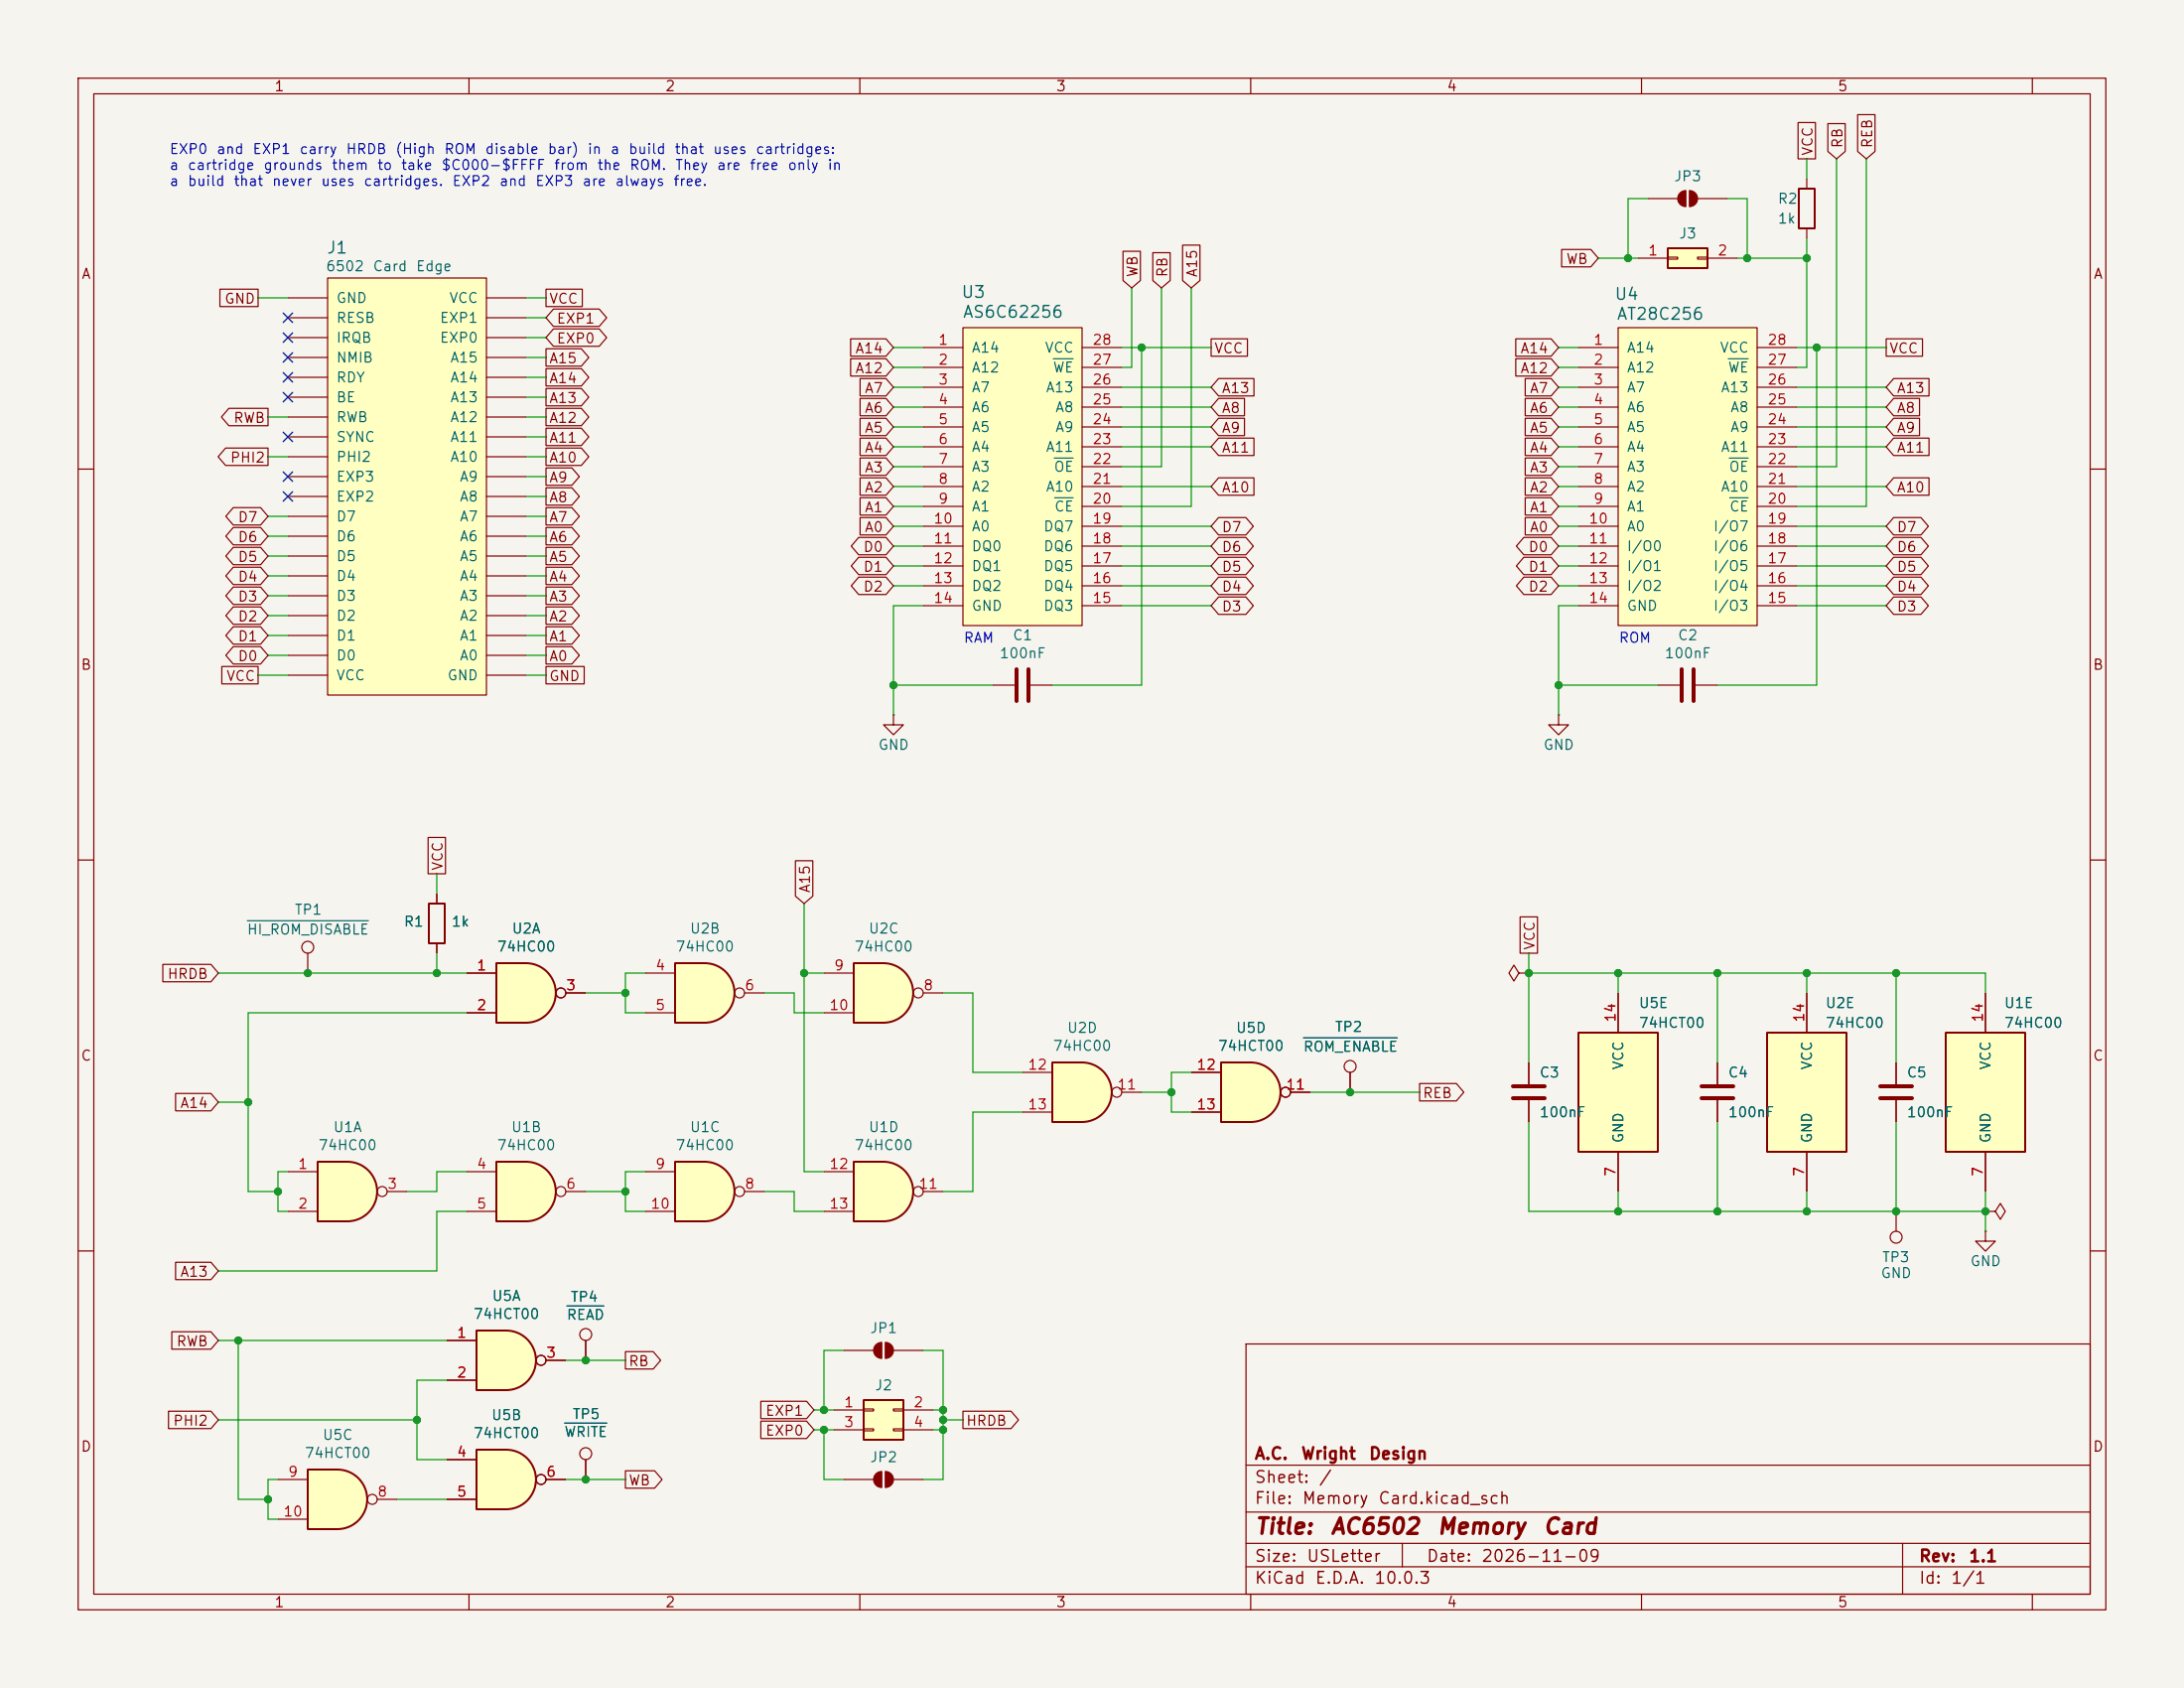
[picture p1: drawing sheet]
<svg xmlns="http://www.w3.org/2000/svg" width="279mm" height="216mm" viewBox="0 0 279 216" stroke-linecap="round" stroke-linejoin="round" font-family="sans-serif">
<path d="M0 0h279.4v215.9h-279.4z" fill="#f5f4ef" stroke="#f5f4ef" stroke-width=".13"/>
<g fill="none" stroke="#840000" stroke-width=".15">
<path d="M10 10h259.4v195.9h-259.4zM12 12h255.4v191.9h-255.4zM60 10v2M110 10v2M160 10v2M210 10v2M260 10v2M10 60h2M267.4 60h2M10 110h2M267.4 110h2M10 160h2"/>
<path d="M159.4 171.9h108v32h-108zM267.4 160h2M159.4 197.4h108M159.4 193.4h108M159.4 187.4h108M179.4 197.4v3M243.4 197.4v6.5M60 203.9v2M110 203.9v2M159.4 200.4h108M160 203.9v2M210 203.9v2"/>
<path d="M260 203.9v2"/>
</g>
<path d="M90.2 123.2a3.8 3.8 0 0 1 3.8 3.8 3.8 3.8 0 0 1-3.8 3.8z" fill="#ffffc2" stroke="#ffffc2" stroke-width=".13"/>
<path d="M86.4 123.2h3.8v7.6h-3.8z" fill="#ffffc2"/>
<path d="M86.4 123.2h3.8a3.8 3.8 0 0 1 3.8 3.8 3.8 3.8 0 0 1-3.8 3.8h-3.8z" fill="none" stroke="#840000" stroke-width=".25"/>
<g fill="none" stroke="#840000" stroke-width=".15">
<path d="M82.5 124.5h3.9M82.5 129.5h3.9M95.2 127h2.6M172.7 137.2v2.5"/>
<circle cx="94.6" cy="127" r=".63"/>
<circle cx="172.7" cy="136.4" r=".76"/>
</g>
<path d="M166.8 132.8h11.9" fill="none" stroke="#006464" stroke-width=".15"/>
<path d="M160 135.9a3.8 3.8 0 0 1 3.8 3.8 3.8 3.8 0 0 1-3.8 3.8z" fill="#ffffc2" stroke="#ffffc2" stroke-width=".13"/>
<path d="M156.2 135.9h3.8v7.6h-3.8z" fill="#ffffc2"/>
<path d="M156.2 135.9h3.8a3.8 3.8 0 0 1 3.8 3.8 3.8 3.8 0 0 1-3.8 3.8h-3.8z" fill="none" stroke="#840000" stroke-width=".25"/>
<g fill="none" stroke="#840000" stroke-width=".15">
<path d="M114.3 91.4v1.3h1.3l-1.3 1.3-1.3-1.3h1.3M114.3 91.4h.1M152.4 137.2h3.8M165.1 139.7h2.5M194.3 124.5l-.6-1.1-.7 1.1 .7 1 .6-1h1.3M195.6 124.5h.1M195.6 135.9v2.8M152.4 142.2h3.8M195.6 140.7v2.8M74.9 186.7v2.5"/>
<circle cx="164.5" cy="139.7" r=".63"/>
<circle cx="74.9" cy="185.9" r=".76"/>
</g>
<path d="M72.2 182h5.4" fill="none" stroke="#006464" stroke-width=".15"/>
<path d="M193.5 138.9h4.1M193.5 140.5h4.1" fill="none" stroke="#840000" stroke-width=".51"/>
<path d="M123.2 41.9h15.2v38.1h-15.2z" fill="#ffffc2"/>
<g fill="none" stroke="#840000" stroke-width=".15">
<path d="M118.1 44.5h5.1M118.1 47h5.1M118.1 49.5h5.1M118.1 52.1h5.1M118.1 54.6h5.1M118.1 57.2h5.1M118.1 59.7h5.1M123.2 41.9h15.2v38.1h-15.2zM138.4 44.5h5.1M138.4 47h5.1M138.4 49.5h5.1M138.4 52.1h5.1"/>
<path d="M138.4 54.6h5.1M138.4 57.2h5.1M138.4 59.7h5.1M118.1 62.2h5.1M118.1 64.8h5.1M118.1 67.3h5.1M118.1 69.9h5.1M118.1 72.4h5.1M118.1 74.9h5.1M118.1 77.5h5.1M138.4 62.2h5.1M138.4 64.8h5.1"/>
<path d="M138.4 67.3h5.1M138.4 69.9h5.1M138.4 72.4h5.1M138.4 74.9h5.1M138.4 77.5h5.1"/>
</g>
<path d="M134.7 45.9h2.6M134.9 58.6h2.4M134.9 63.7h2.4" fill="none" stroke="#006464" stroke-width=".15"/>
<path d="M43.2 188a3.8 3.8 0 0 1 3.8 3.8 3.8 3.8 0 0 1-3.8 3.8z" fill="#ffffc2" stroke="#ffffc2" stroke-width=".13"/>
<path d="M39.4 188h3.8v7.6h-3.8z" fill="#ffffc2"/>
<path d="M39.4 188h3.8a3.8 3.8 0 0 1 3.8 3.8 3.8 3.8 0 0 1-3.8 3.8h-3.8z" fill="none" stroke="#840000" stroke-width=".25"/>
<g fill="none" stroke="#840000" stroke-width=".15">
<path d="M210.8 25.4h3.8M215.6 24.4v2M216.2 24.4v2M217.2 25.4h3.8M35.6 189.2h3.8M35.6 194.3h3.8M48.3 191.8h2.5"/>
<circle cx="47.6" cy="191.8" r=".63"/>
</g>
<g fill="#840000" stroke="#840000" stroke-width=".15">
<path d="M214.9 24.7l.4-.3h.3v2a1.02 1.02 0 0 1-.9-.6 1.02 1.02 0 0 1 .2-1.1z"/>
<path d="M216.2 24.4a1.02 1.02 0 0 1 1 1 1.02 1.02 0 0 1-1 1z"/>
</g>
<path d="M213.4 31.8h5v2.5h-5z" fill="#ffffc2"/>
<path d="M213.4 31.8h5v2.5h-5z" fill="none" stroke="#840000" stroke-width=".25"/>
<path d="M209.5 33h3.9M213.4 32.9h1.2v.2h-1.2zM217.2 32.9h1.2v.2h-1.2zM218.4 33h3.8M127 87.6h2.8M131.8 87.6h2.8" fill="none" stroke="#840000" stroke-width=".15"/>
<path d="M130 85.6v4.1M131.6 85.6v4.1" fill="none" stroke="#840000" stroke-width=".51"/>
<path d="M41.9 35.6h20.3v53.3h-20.3z" fill="#ffffc2"/>
<g fill="none" stroke="#840000" stroke-width=".15">
<path d="M36.8 38.1h5.1M41.9 35.6h20.3v53.3h-20.3zM62.2 38.1h5.1M36.8 58.4h5.1M36.8 55.9h5.1M36.8 53.3h5.1M36.8 50.8h5.1M36.8 48.3h5.1M36.8 45.7h5.1M36.8 43.2h5.1M36.8 40.6h5.1M62.2 58.4h5.1"/>
<path d="M62.2 55.9h5.1M62.2 53.3h5.1M62.2 50.8h5.1M62.2 48.3h5.1M62.2 45.7h5.1M62.2 43.2h5.1M62.2 40.6h5.1M36.8 78.7h5.1M36.8 76.2h5.1M36.8 73.7h5.1M36.8 71.1h5.1M36.8 68.6h5.1"/>
<path d="M36.8 66h5.1M36.8 63.5h5.1M36.8 61h5.1M62.2 78.7h5.1M62.2 76.2h5.1M62.2 73.7h5.1M62.2 71.1h5.1M62.2 68.6h5.1M62.2 66h5.1M62.2 63.5h5.1M62.2 61h5.1M36.8 83.8h5.1"/>
<path d="M36.8 81.3h5.1M36.8 86.4h5.1M62.2 83.8h5.1M62.2 81.3h5.1M62.2 86.4h5.1M107.9 172.7h3.9M112.8 171.7v2M113.3 171.7v2M114.3 172.7h3.8"/>
</g>
<g fill="#840000" stroke="#840000" stroke-width=".15">
<path d="M112.1 172l.3-.2 .4-.1v2a1.02 1.02 0 0 1-1-.6 1.02 1.02 0 0 1 .3-1.1z"/>
<path d="M113.3 171.7a1.02 1.02 0 0 1 1 1 1.02 1.02 0 0 1-1 1z"/>
</g>
<path d="M64.8 185.4a3.8 3.8 0 0 1 3.8 3.8 3.8 3.8 0 0 1-3.8 3.8z" fill="#ffffc2" stroke="#ffffc2" stroke-width=".13"/>
<path d="M61 185.4h3.8v7.6h-3.8z" fill="#ffffc2"/>
<path d="M230.1 24.1h2.1v5.1h-2.1zM61 185.4h3.8a3.8 3.8 0 0 1 3.8 3.8 3.8 3.8 0 0 1-3.8 3.8h-3.8z" fill="none" stroke="#840000" stroke-width=".25"/>
<g fill="none" stroke="#840000" stroke-width=".15">
<path d="M231.1 22.9v1.2M231.1 29.2v1.3M57.1 186.7h3.9M57.1 191.8h3.9M69.8 189.2h2.6"/>
<circle cx="69.2" cy="189.2" r=".63"/>
</g>
<path d="M110.5 179.1h5.1v5.1h-5.1z" fill="#ffffc2"/>
<path d="M110.5 179.1h5.1v5.1h-5.1z" fill="none" stroke="#840000" stroke-width=".25"/>
<g fill="none" stroke="#840000" stroke-width=".15">
<path d="M242.6 154.9v2.6M254 157.5v1.3h1.3l-1.3 1.2-1.3-1.2h1.3M254 157.5h.1M254 154.9h1.3l.6-1 .6 1-.6 1.1-.6-1.1M254 154.9h.1M106.7 180.3h3.8M106.7 182.9h3.8M110.5 180.2h1.3v.3h-1.3zM110.5 182.8h1.3v.2h-1.3zM114.3 180.2h1.3v.3h-1.3zM114.3 182.8h1.3v.2h-1.3zM115.6 180.3h3.8"/>
<path d="M115.6 182.9h3.8"/>
<circle cx="242.6" cy="158.2" r=".76"/>
</g>
<path d="M248.9 132.1h10.2v15.2h-10.2z" fill="#ffffc2"/>
<path d="M248.9 132.1h10.2v15.2h-10.2z" fill="none" stroke="#840000" stroke-width=".25"/>
<g fill="none" stroke="#840000" stroke-width=".15">
<path d="M254 127v5.1M254 147.3v5.1M74.9 171.5v2.5"/>
<circle cx="74.9" cy="170.7" r=".76"/>
</g>
<path d="M72.5 167h4.8" fill="none" stroke="#006464" stroke-width=".15"/>
<path d="M64.8 170.2a3.8 3.8 0 0 1 3.8 3.8 3.8 3.8 0 0 1-3.8 3.8z" fill="#ffffc2" stroke="#ffffc2" stroke-width=".13"/>
<path d="M61 170.2h3.8v7.6h-3.8z" fill="#ffffc2"/>
<path d="M61 170.2h3.8a3.8 3.8 0 0 1 3.8 3.8 3.8 3.8 0 0 1-3.8 3.8h-3.8z" fill="none" stroke="#840000" stroke-width=".25"/>
<g fill="none" stroke="#840000" stroke-width=".15">
<path d="M57.1 171.5h3.9M57.1 176.5h3.9M69.8 174h2.6"/>
<circle cx="69.2" cy="174" r=".63"/>
</g>
<path d="M201.9 132.1h10.2v15.2h-10.2z" fill="#ffffc2"/>
<path d="M201.9 132.1h10.2v15.2h-10.2z" fill="none" stroke="#840000" stroke-width=".25"/>
<path d="M207 127v5.1M219.7 135.9v2.8M207 147.3v5.1M219.7 140.7v2.8" fill="none" stroke="#840000" stroke-width=".15"/>
<path d="M217.7 138.9h4M217.7 140.5h4" fill="none" stroke="#840000" stroke-width=".51"/>
<path d="M226.1 132.1h10.1v15.2h-10.1z" fill="#ffffc2"/>
<path d="M54.9 115.6h2v5.1h-2zM226.1 132.1h10.1v15.2h-10.1z" fill="none" stroke="#840000" stroke-width=".25"/>
<path d="M55.9 114.3v1.3M55.9 120.7v1.2M231.1 127v5.1M231.1 147.3v5.1" fill="none" stroke="#840000" stroke-width=".15"/>
<path d="M67.3 123.2a3.8 3.8 0 0 1 3.8 3.8 3.8 3.8 0 0 1-3.8 3.8z" fill="#ffffc2" stroke="#ffffc2" stroke-width=".13"/>
<path d="M63.5 123.2h3.8v7.6h-3.8z" fill="#ffffc2"/>
<path d="M63.5 123.2h3.8a3.8 3.8 0 0 1 3.8 3.8 3.8 3.8 0 0 1-3.8 3.8h-3.8z" fill="none" stroke="#840000" stroke-width=".25"/>
<g fill="none" stroke="#840000" stroke-width=".15">
<path d="M59.7 124.5h3.8M59.7 129.5h3.8M72.4 127h2.5M242.6 135.9v2.8M242.6 140.7v2.8M107.9 189.2h3.9M112.8 188.2v2M113.3 188.2v2M114.3 189.2h3.8"/>
<circle cx="71.8" cy="127" r=".63"/>
</g>
<path d="M240.5 138.9h4.1M240.5 140.5h4.1" fill="none" stroke="#840000" stroke-width=".51"/>
<g fill="#840000" stroke="#840000" stroke-width=".15">
<path d="M112.1 188.5l.3-.2 .4-.1v2a1.02 1.02 0 0 1-1-.6 1.02 1.02 0 0 1 .3-1.1z"/>
<path d="M113.3 188.2a1.02 1.02 0 0 1 1 1 1.02 1.02 0 0 1-1 1z"/>
</g>
<path d="M138.4 135.9a3.8 3.8 0 0 1 3.8 3.8 3.8 3.8 0 0 1-3.8 3.8z" fill="#ffffc2" stroke="#ffffc2" stroke-width=".13"/>
<path d="M134.6 135.9h3.8v7.6h-3.8z" fill="#ffffc2"/>
<path d="M134.6 135.9h3.8a3.8 3.8 0 0 1 3.8 3.8 3.8 3.8 0 0 1-3.8 3.8h-3.8z" fill="none" stroke="#840000" stroke-width=".25"/>
<g fill="none" stroke="#840000" stroke-width=".15">
<path d="M199.4 91.4v1.3h1.3l-1.3 1.3-1.3-1.3h1.3M199.4 91.4h.1M39.4 121.9v2.6M130.8 137.2h3.8M143.5 139.7h2.5M130.8 142.2h3.8"/>
<circle cx="39.4" cy="121.2" r=".76"/>
<circle cx="142.9" cy="139.7" r=".63"/>
</g>
<path d="M31.6 117.8h15.5" fill="none" stroke="#006464" stroke-width=".15"/>
<path d="M44.4 148.6a3.8 3.8 0 0 1 3.8 3.8 3.8 3.8 0 0 1-3.8 3.8z" fill="#ffffc2" stroke="#ffffc2" stroke-width=".13"/>
<path d="M40.6 148.6h3.8v7.6h-3.8z" fill="#ffffc2"/>
<path d="M40.6 148.6h3.8a3.8 3.8 0 0 1 3.8 3.8 3.8 3.8 0 0 1-3.8 3.8h-3.8z" fill="none" stroke="#840000" stroke-width=".25"/>
<g fill="none" stroke="#840000" stroke-width=".15">
<path d="M36.8 149.9h3.8M36.8 154.9h3.8M49.5 152.4h2.6"/>
<circle cx="48.9" cy="152.4" r=".63"/>
</g>
<path d="M67.3 148.6a3.8 3.8 0 0 1 3.8 3.8 3.8 3.8 0 0 1-3.8 3.8z" fill="#ffffc2" stroke="#ffffc2" stroke-width=".13"/>
<path d="M63.5 148.6h3.8v7.6h-3.8z" fill="#ffffc2"/>
<path d="M63.5 148.6h3.8a3.8 3.8 0 0 1 3.8 3.8 3.8 3.8 0 0 1-3.8 3.8h-3.8z" fill="none" stroke="#840000" stroke-width=".25"/>
<g fill="none" stroke="#840000" stroke-width=".15">
<path d="M59.7 149.9h3.8M59.7 154.9h3.8M72.4 152.4h2.5"/>
<circle cx="71.8" cy="152.4" r=".63"/>
</g>
<path d="M90.2 148.6a3.8 3.8 0 0 1 3.8 3.8 3.8 3.8 0 0 1-3.8 3.8z" fill="#ffffc2" stroke="#ffffc2" stroke-width=".13"/>
<path d="M86.4 148.6h3.8v7.6h-3.8z" fill="#ffffc2"/>
<path d="M86.4 148.6h3.8a3.8 3.8 0 0 1 3.8 3.8 3.8 3.8 0 0 1-3.8 3.8h-3.8z" fill="none" stroke="#840000" stroke-width=".25"/>
<g fill="none" stroke="#840000" stroke-width=".15">
<path d="M82.5 149.9h3.9M82.5 154.9h3.9M95.2 152.4h2.6"/>
<circle cx="94.6" cy="152.4" r=".63"/>
</g>
<path d="M207 41.9h17.8v38.1h-17.8z" fill="#ffffc2"/>
<g fill="none" stroke="#840000" stroke-width=".15">
<path d="M201.9 44.5h5.1M201.9 47h5.1M201.9 49.5h5.1M201.9 52.1h5.1M201.9 54.6h5.1M201.9 57.2h5.1M201.9 59.7h5.1M207 41.9h17.8v38.1h-17.8zM224.8 44.5h5.1M224.8 47h5.1M224.8 49.5h5.1M224.8 52.1h5.1"/>
<path d="M224.8 54.6h5.1M224.8 57.2h5.1M224.8 59.7h5.1M201.9 62.2h5.1M201.9 64.8h5.1M201.9 67.3h5.1M201.9 69.9h5.1M201.9 72.4h5.1M201.9 74.9h5.1M201.9 77.5h5.1M224.8 62.2h5.1M224.8 64.8h5.1"/>
<path d="M224.8 67.3h5.1M224.8 69.9h5.1M224.8 72.4h5.1M224.8 74.9h5.1M224.8 77.5h5.1M212.1 87.6h2.8M216.9 87.6h2.8"/>
</g>
<path d="M221.1 45.9h2.5M221.2 58.6h2.4M221.3 63.7h2.3" fill="none" stroke="#006464" stroke-width=".15"/>
<path d="M215.1 85.6v4.1M216.7 85.6v4.1" fill="none" stroke="#840000" stroke-width=".51"/>
<path d="M113 123.2a3.8 3.8 0 0 1 3.8 3.8 3.8 3.8 0 0 1-3.8 3.8z" fill="#ffffc2" stroke="#ffffc2" stroke-width=".13"/>
<path d="M109.2 123.2h3.8v7.6h-3.8z" fill="#ffffc2"/>
<path d="M109.2 123.2h3.8a3.8 3.8 0 0 1 3.8 3.8 3.8 3.8 0 0 1-3.8 3.8h-3.8z" fill="none" stroke="#840000" stroke-width=".25"/>
<g fill="none" stroke="#840000" stroke-width=".15">
<path d="M105.4 124.5h3.8M105.4 129.5h3.8M118.1 127h2.5"/>
<circle cx="117.5" cy="127" r=".63"/>
</g>
<path d="M113 148.6a3.8 3.8 0 0 1 3.8 3.8 3.8 3.8 0 0 1-3.8 3.8z" fill="#ffffc2" stroke="#ffffc2" stroke-width=".13"/>
<path d="M109.2 148.6h3.8v7.6h-3.8z" fill="#ffffc2"/>
<path d="M109.2 148.6h3.8a3.8 3.8 0 0 1 3.8 3.8 3.8 3.8 0 0 1-3.8 3.8h-3.8z" fill="none" stroke="#840000" stroke-width=".25"/>
<g fill="none" stroke="#840000" stroke-width=".15">
<path d="M230 15.7h2.3v4.6h-2.3zM233.8 15.8h2.3v3.6l-1.2 .9-1.1-.9zM237.6 14.7h2.3v4.7l-1.1 .9-1.2-.9zM28.1 37h4.9v2.2h-4.9zM69.8 37h4.7v2.2h-4.7zM70.8 39.5h5.9l.9 1.1-.9 1.2h-5.9l-1-1.2zM143.7 32.1h2.2v3.8l-1.1 .9-1.1-.9zM147.5 32.3h2.2v3.6l-1.1 .9-1.1-.9zM151.3 31.4h2.2v4.5l-1.1 .9-1.1-.9zM199.8 31.9h3.7l1 1.1-1 1.1h-3.7zM28.9 57.3h5.4v2.2h-5.4l-1-1.1zM29.3 52.2h5v2.3h-5l-1-1.2z"/>
<path d="M69.8 59.8h3.4l.9 1.2-.9 1.1h-3.4zM69.8 44.6h4.6l.9 1.1-.9 1.1h-4.6zM69.8 47.1h4.6l.9 1.2-.9 1.1h-4.6zM69.8 49.7h4.6l.9 1.1-.9 1.1h-4.6zM69.8 52.2h4.6l.9 1.1-.9 1.2h-4.6zM69.8 54.8h4.6l.9 1.1-.9 1.1h-4.6zM69.8 57.3h4.6l.9 1.1-.9 1.1h-4.6zM70.8 42.1h5.9l.9 1.1-.9 1.1h-5.9l-1-1.1zM108.8 43.3h4.5l1 1.2-1 1.1h-4.5zM108.8 45.9h4.5l1 1.1-1 1.1h-4.5zM110 58.6h3.3l1 1.1-1 1.1h-3.3zM110 56h3.3l1 1.2-1 1.1h-3.3z"/>
<path d="M110 53.5h3.3l1 1.1-1 1.1h-3.3zM110 51h3.3l1 1.1-1 1.1h-3.3zM110 48.4h3.3l1 1.1-1 1.1h-3.3zM154.9 43.3h4.7v2.3h-4.7zM155.9 56h4.5v2.3h-4.5l-1-1.1zM155.9 48.4h4.5v2.2h-4.5l-1-1.1zM155.9 51h3.3v2.2h-3.3l-1-1.1zM155.9 53.5h3.3v2.2h-3.3l-1-1.1zM193.9 45.9h4.5l1 1.1-1 1.1h-4.5zM193.9 43.3h4.5l1 1.2-1 1.1h-4.5zM195.1 56h3.3l1 1.2-1 1.1h-3.3zM195.1 58.6h3.3l1 1.1-1 1.1h-3.3z"/>
<path d="M195.1 51h3.3l1 1.1-1 1.1h-3.3zM195.1 48.4h3.3l1 1.1-1 1.1h-3.3zM195.1 53.5h3.3l1 1.1-1 1.1h-3.3zM241.3 43.3h4.6v2.3h-4.6zM242.3 48.4h4.5v2.2h-4.5l-1-1.1zM242.3 51h3.3v2.2h-3.3l-1-1.1zM242.3 56h4.5v2.3h-4.5l-1-1.1zM242.3 53.5h3.3v2.2h-3.3l-1-1.1zM29.8 77.6h3.5l1 1.1-1 1.2h-3.5l-.9-1.2zM29.8 75.1h3.5l1 1.1-1 1.1h-3.5l-.9-1.1zM29.8 72.5h3.5l1 1.2-1 1.1h-3.5l-.9-1.1zM29.8 70h3.5l1 1.1-1 1.1h-3.5l-.9-1.1z"/>
<path d="M29.8 64.9h3.5l1 1.1-1 1.2h-3.5l-.9-1.2zM29.8 67.5h3.5l1 1.1-1 1.1h-3.5l-.9-1.1zM69.8 62.4h3.4l.9 1.1-.9 1.1h-3.4zM69.8 64.9h3.4l.9 1.1-.9 1.2h-3.4zM69.8 67.5h3.4l.9 1.1-.9 1.1h-3.4zM69.8 70h3.4l.9 1.1-.9 1.1h-3.4zM69.8 72.5h3.4l.9 1.2-.9 1.1h-3.4zM69.8 75.1h3.4l.9 1.1-.9 1.1h-3.4zM69.8 77.6h3.4l.9 1.1-.9 1.2h-3.4zM109.9 68.7h3.4l1 1.2-1 1.1h-3.4l-1-1.1zM109.9 73.8h3.4l1 1.1-1 1.1h-3.4l-1-1.1zM109.9 71.3h3.4l1 1.1-1 1.1h-3.4l-1-1.1z"/>
<path d="M110 61.1h3.3l1 1.1-1 1.1h-3.3zM110 66.2h3.3l1 1.1-1 1.1h-3.3zM110 63.7h3.3l1 1.1-1 1.1h-3.3zM155.9 61.1h4.5v2.2h-4.5l-1-1.1zM155.9 71.3h3.5l.9 1.1-.9 1.1h-3.5l-1-1.1zM155.9 76.4h3.5l.9 1.1-.9 1.1h-3.5l-1-1.1zM155.9 73.8h3.5l.9 1.1-.9 1.1h-3.5l-1-1.1zM155.9 66.2h3.5l.9 1.1-.9 1.1h-3.5l-1-1.1zM155.9 68.7h3.5l.9 1.2-.9 1.1h-3.5l-1-1.1zM194.9 71.3h3.5l1 1.1-1 1.1h-3.5l-.9-1.1zM194.9 73.8h3.5l1 1.1-1 1.1h-3.5l-.9-1.1zM194.9 68.7h3.5l1 1.2-1 1.1h-3.5l-.9-1.1z"/>
<path d="M195.1 63.7h3.3l1 1.1-1 1.1h-3.3zM195.1 61.1h3.3l1 1.1-1 1.1h-3.3zM195.1 66.2h3.3l1 1.1-1 1.1h-3.3zM242.3 68.7h3.4l1 1.2-1 1.1h-3.4l-1-1.1zM242.3 73.8h3.4l1 1.1-1 1.1h-3.4l-1-1.1zM242.3 76.4h3.4l1 1.1-1 1.1h-3.4l-1-1.1zM242.3 61.1h4.5v2.2h-4.5l-1-1.1zM242.3 71.3h3.4l1 1.1-1 1.1h-3.4l-1-1.1zM242.3 66.2h3.4l1 1.1-1 1.1h-3.4l-1-1.1zM28.4 85.2h4.6v2.3h-4.6zM29.8 82.7h3.5l1 1.1-1 1.1h-3.5l-.9-1.1zM29.8 80.2h3.5l1 1.1-1 1.1h-3.5l-.9-1.1z"/>
<path d="M69.8 85.2h4.9v2.3h-4.9zM69.8 82.7h3.4l.9 1.1-.9 1.1h-3.4zM69.8 80.2h3.4l.9 1.1-.9 1.1h-3.4zM54.8 107.1h2.2v4.7h-2.2zM55.9 114.3v1.3M101.8 110.1h2.2v4.5l-1.1 1-1.1-1zM194.5 117.3h2.2v4.6h-2.2zM20.8 123.3h6.2l.9 1.2-.9 1.1h-6.2zM22.5 139.9h4.5l.9 1.1-.9 1.1h-4.5zM55.9 120.7v1.2M59.7 124.5h3.8M59.7 129.5h3.8"/>
<path d="M72.4 127h2.5M152.4 137.2h3.8M165.1 139.7h2.5M172.7 137.2v2.5M181.6 138.6h4.7l1 1.1-1 1.1h-4.7zM195.6 135.9v2.8M207 127v5.1M219.7 135.9v2.8M231.1 127v5.1M242.6 135.9v2.8M254 127v5.1M105.4 149.9h3.8"/>
<path d="M105.4 154.9h3.8M118.1 152.4h2.5M152.4 142.2h3.8M195.6 140.7v2.8M207 147.3v5.1M219.7 140.7v2.8M231.1 147.3v5.1M242.6 140.7v2.8M254 147.3v5.1M22 170.3h5l.9 1.2-.9 1.1h-5zM22.5 161.4h4.5l.9 1.2-.9 1.1h-4.5zM57.1 171.5h3.9"/>
<path d="M57.1 176.5h3.9M69.8 174h2.6M74.9 171.5v2.5M80 172.9h3.6l.9 1.1-.9 1.1h-3.6zM97.3 179.2h5.9l.9 1.1-.9 1.2h-5.9zM21.6 180.5h5.4l.9 1.1-.9 1.1h-5.4zM57.1 186.7h3.9M57.1 191.8h3.9M69.8 189.2h2.6M74.9 186.7v2.5M80 188.1h3.7l1 1.1-1 1.1h-3.7zM97.3 181.8h5.9l.9 1.1-.9 1.1h-5.9z"/>
<path d="M123.2 180.5h6.1l1 1.1-1 1.1h-6.1z"/>
<circle cx="71.8" cy="127" r=".63"/>
<circle cx="164.5" cy="139.7" r=".63"/>
<circle cx="117.5" cy="152.4" r=".63"/>
<circle cx="69.2" cy="174" r=".63"/>
<circle cx="69.2" cy="189.2" r=".63"/>
</g>
<g fill="none" stroke="#009600" stroke-width=".15">
<path d="M33 38.1h3.8M67.3 38.1h2.5M144.8 36.8v10.2h-1.3M148.6 36.8v22.9h-5.1M152.4 36.8v28h-8.9M204.5 33h5M210.8 25.4h-2.5v7.6M221 25.4h2.5v7.6M222.2 33h8.9M231.1 30.5v16.5h-1.2M231.1 20.3v2.6M234.9 20.3v39.4h-5"/>
<path d="M238.8 20.3v44.5h-8.9M34.3 58.4h2.5M34.3 53.3h2.5M67.3 58.4h2.5M67.3 55.9h2.5M67.3 53.3h2.5M67.3 40.6h2.5M67.3 50.8h2.5M67.3 48.3h2.5M67.3 45.7h2.5M67.3 43.2h2.5M114.3 47h3.8"/>
<path d="M114.3 59.7h3.8M114.3 54.6h3.8M114.3 57.2h3.8M114.3 44.5h3.8M114.3 49.5h3.8M114.3 52.1h3.8M143.5 54.6h11.4M143.5 57.2h11.4M143.5 44.5h11.4M143.5 49.5h11.4M143.5 52.1h11.4M146 44.5v43.1h-11.4"/>
<path d="M199.4 47h2.5M199.4 59.7h2.5M199.4 54.6h2.5M199.4 57.2h2.5M199.4 44.5h2.5M199.4 49.5h2.5M199.4 52.1h2.5M229.9 54.6h11.4M229.9 57.2h11.4M229.9 44.5h11.4M229.9 49.5h11.4M229.9 52.1h11.4"/>
<path d="M232.4 44.5v43.1h-12.7M34.3 78.7h2.5M34.3 76.2h2.5M34.3 73.7h2.5M34.3 71.1h2.5M34.3 68.6h2.5M34.3 66h2.5M67.3 78.7h2.5M67.3 76.2h2.5M67.3 73.7h2.5M67.3 71.1h2.5M67.3 68.6h2.5"/>
<path d="M67.3 66h2.5M67.3 63.5h2.5M67.3 61h2.5M114.3 72.4h3.8M114.3 74.9h3.8M114.3 69.9h3.8M114.3 67.3h3.8M114.3 62.2h3.8M114.3 64.8h3.8M118.1 77.5h-3.8v13.9M143.5 72.4h11.4M143.5 74.9h11.4"/>
<path d="M143.5 69.9h11.4M143.5 67.3h11.4M143.5 62.2h11.4M143.5 77.5h11.4M199.4 72.4h2.5M199.4 74.9h2.5M199.4 69.9h2.5M199.4 67.3h2.5M199.4 62.2h2.5M199.4 64.8h2.5M201.9 77.5h-2.5v13.9M229.9 72.4h11.4"/>
<path d="M229.9 74.9h11.4M229.9 69.9h11.4M229.9 67.3h11.4M229.9 62.2h11.4M229.9 77.5h11.4M33 86.4h3.8M34.3 81.3h2.5M34.3 83.8h2.5M67.3 81.3h2.5M67.3 86.4h2.5M67.3 83.8h2.5M114.3 87.6h12.7"/>
<path d="M199.4 87.6h12.7M55.9 111.8v2.5M102.9 115.6v34.3h2.5M27.9 124.5h31.8M55.9 121.9v2.6M59.7 129.5h-28v22.9h3.9M74.9 127h5.1M82.5 124.5h-2.5v5h2.5M97.8 127h3.8v2.5h3.8M102.9 124.5h2.5M120.6 127h3.9v10.2h6.3M146 139.7h3.9"/>
<path d="M152.4 137.2h-2.5v5h2.5M167.6 139.7h14M195.6 124.5h58.4v2.5M195.6 121.9v14M207 124.5v2.5M219.7 124.5v11.4M231.1 124.5v2.5M242.6 124.5v11.4M27.9 141h3.8M36.8 149.9h-1.2v5h1.2M59.7 154.9h-3.8v7.7h-28M59.7 149.9h-3.8v2.5h-3.8"/>
<path d="M74.9 152.4h5.1M82.5 149.9h-2.5v5h2.5M97.8 152.4h3.8v2.5h3.8M130.8 142.2h-6.3v10.2h-3.9M195.6 143.5v11.4h58.4M207 152.4v2.5M219.7 143.5v11.4M231.1 152.4v2.5M242.6 143.5v11.4M254 152.4v5.1M27.9 171.5h29.2M30.5 171.5v20.3h3.8"/>
<path d="M57.1 176.5h-3.8v10.2h3.8M72.4 174h7.6M107.9 172.7h-2.5v7.6M118.1 172.7h2.5v16.5h-2.5M27.9 181.6h25.4M35.6 189.2h-1.3v5.1h1.3M50.8 191.8h6.3M72.4 189.2h7.6M104.1 180.3h2.6M104.1 182.9h2.6M105.4 182.9v6.3h2.5M119.4 180.3h1.2"/>
<path d="M119.4 182.9h1.2M120.6 181.6h2.6"/>
</g>
<g fill="none" stroke="#000084" stroke-width=".15">
<path d="M36.2 55.3l1.2 1.2M36.2 47.7l1.2 1.2M36.2 50.2l1.2 1.2M36.2 42.6l1.2 1.2M36.2 45.1l1.2 1.2M36.2 40l1.2 1.2M37.4 55.3l-1.2 1.2M37.4 47.7l-1.2 1.2M37.4 50.2l-1.2 1.2M37.4 42.6l-1.2 1.2M37.4 45.1l-1.2 1.2M37.4 40l-1.2 1.2"/>
<path d="M36.2 60.4l1.2 1.2M36.2 62.9l1.2 1.2M37.4 60.4l-1.2 1.2M37.4 62.9l-1.2 1.2"/>
</g>
<path d="M166.8 132.8h11.9M72.5 167h4.8M72.2 182h5.4" fill="none" stroke="#006464" stroke-width=".15"/>
<g fill="#009600" stroke="#009600" stroke-width=".13">
<circle cx="74.9" cy="189.2" r=".46"/>
<circle cx="34.3" cy="191.8" r=".46"/>
<circle cx="53.3" cy="181.6" r=".46"/>
<circle cx="74.9" cy="174" r=".46"/>
<circle cx="80" cy="127" r=".46"/>
<circle cx="55.9" cy="124.5" r=".46"/>
<circle cx="39.4" cy="124.5" r=".46"/>
<circle cx="80" cy="152.4" r=".46"/>
<circle cx="105.4" cy="182.9" r=".46"/>
<circle cx="120.6" cy="182.9" r=".46"/>
<circle cx="120.6" cy="181.6" r=".46"/>
<circle cx="120.6" cy="180.3" r=".46"/>
<circle cx="105.4" cy="180.3" r=".46"/>
<circle cx="114.3" cy="87.6" r=".46"/>
<circle cx="102.9" cy="124.5" r=".46"/>
<circle cx="30.5" cy="171.5" r=".46"/>
<circle cx="35.6" cy="152.4" r=".46"/>
<circle cx="31.7" cy="141" r=".46"/>
<circle cx="219.7" cy="124.5" r=".46"/>
<circle cx="231.1" cy="124.5" r=".46"/>
<circle cx="254" cy="154.9" r=".46"/>
<circle cx="219.7" cy="154.9" r=".46"/>
<circle cx="231.1" cy="154.9" r=".46"/>
<circle cx="242.6" cy="124.5" r=".46"/>
<circle cx="207" cy="124.5" r=".46"/>
<circle cx="195.6" cy="124.5" r=".46"/>
<circle cx="242.6" cy="154.9" r=".46"/>
<circle cx="146" cy="44.5" r=".46"/>
<circle cx="199.4" cy="87.6" r=".46"/>
<circle cx="208.3" cy="33" r=".46"/>
<circle cx="231.1" cy="33" r=".46"/>
<circle cx="223.5" cy="33" r=".46"/>
<circle cx="232.4" cy="44.5" r=".46"/>
<circle cx="172.7" cy="139.7" r=".46"/>
<circle cx="207" cy="154.9" r=".46"/>
<circle cx="149.9" cy="139.7" r=".46"/>
</g>
<g font-size="2" fill="#840000">
<text x="160.4" y="196.7">Title:</text>
<text x="170.1" y="196.7">AC6502</text>
<text x="183.7" y="196.7">Memory</text>
<text x="197.3" y="196.7">Card</text>
</g>
<g font-size="1.5" fill="#006464">
<text x="41.7" y="32.8">J1</text>
<text x="122.9" y="38.5">U3</text>
<text x="123.1" y="41">AS6C62256</text>
<text x="206.4" y="38.7">U4</text>
<text x="206.7" y="41.3">AT28C256</text>
</g>
<g font-size="1.5" fill="#840000">
<text x="160.4" y="190">Sheet:</text>
<text x="160.4" y="187">A.C.</text>
<text x="166.4" y="187">Wright</text>
<text x="168.6" y="190">/</text>
<text x="175" y="187">Design</text>
<text x="160.4" y="192.7">File:</text>
<text x="166.5" y="192.7">Memory</text>
<text x="176.2" y="192.7">Card.kicad_sch</text>
<text x="160.4" y="202.9">KiCad</text>
<text x="160.4" y="200.1">Size:</text>
<text x="167.1" y="200.1">USLetter</text>
<text x="168.1" y="202.9">E.D.A.</text>
<text x="175.7" y="202.9">10.0.3</text>
<text x="182.4" y="200.1">Date:</text>
<text x="189.4" y="200.1">2026-11-09</text>
<text x="245.4" y="200.1">Rev:</text>
<text x="245.4" y="202.9">Id:</text>
<text x="249.5" y="202.9">1/1</text>
<text x="251.8" y="200.1">1.1</text>
</g>
<g font-size="1.3" fill="#840000">
<text x="35" y="12">1</text>
<text x="85" y="12">2</text>
<text x="135" y="12">3</text>
<text x="185" y="12">4</text>
<text x="235" y="12">5</text>
<text x="232.2" y="20" transform="rotate(-90 232.2 20)">VCC</text>
<text x="236" y="19" transform="rotate(-90 236 19)">RB</text>
<text x="239.8" y="19" transform="rotate(-90 239.8 19)">REB</text>
<text x="10.3" y="36">A</text>
<text x="145.8" y="35.6" transform="rotate(-90 145.8 35.6)">WB</text>
<text x="149.7" y="35.6" transform="rotate(-90 149.7 35.6)">RB</text>
<text x="153.5" y="35.6" transform="rotate(-90 153.5 35.6)">A15</text>
<text x="200.3" y="34.1">WB</text>
<text x="267.7" y="36">A</text>
<text x="28.6" y="39.2">GND</text>
<text x="70.2" y="39.2">VCC</text>
<text x="71.1" y="41.7">EXP1</text>
<text x="70.2" y="46.8">A15</text>
<text x="71.1" y="44.2">EXP0</text>
<text x="109.3" y="45.5">A14</text>
<text x="155.3" y="45.5">VCC</text>
<text x="194.4" y="45.5">A14</text>
<text x="241.6" y="45.5">VCC</text>
<text x="70.2" y="49.3">A14</text>
<text x="70.2" y="51.9">A13</text>
<text x="109.3" y="48.1">A12</text>
<text x="110.5" y="53.1">A6</text>
<text x="110.5" y="50.6">A7</text>
<text x="156.2" y="50.6">A13</text>
<text x="156.2" y="53.1">A8</text>
<text x="194.4" y="48.1">A12</text>
<text x="195.6" y="53.1">A6</text>
<text x="195.6" y="50.6">A7</text>
<text x="242.6" y="50.6">A13</text>
<text x="242.6" y="53.1">A8</text>
<text x="29.4" y="59.5">PHI2</text>
<text x="29.8" y="54.4">RWB</text>
<text x="70.2" y="54.4">A12</text>
<text x="70.2" y="56.9">A11</text>
<text x="70.2" y="59.5">A10</text>
<text x="110.5" y="58.2">A4</text>
<text x="110.5" y="55.7">A5</text>
<text x="156.2" y="58.2">A11</text>
<text x="156.2" y="55.7">A9</text>
<text x="195.6" y="58.2">A4</text>
<text x="195.6" y="55.7">A5</text>
<text x="242.6" y="58.2">A11</text>
<text x="242.6" y="55.7">A9</text>
<text x="70.2" y="62">A9</text>
<text x="70.2" y="64.6">A8</text>
<text x="110.5" y="63.3">A2</text>
<text x="110.5" y="65.8">A1</text>
<text x="110.5" y="60.8">A3</text>
<text x="156.2" y="63.3">A10</text>
<text x="195.6" y="65.8">A1</text>
<text x="195.6" y="63.3">A2</text>
<text x="195.6" y="60.8">A3</text>
<text x="242.6" y="63.3">A10</text>
<text x="30.3" y="67.1">D7</text>
<text x="30.3" y="69.6">D6</text>
<text x="70.2" y="67.1">A7</text>
<text x="70.2" y="69.6">A6</text>
<text x="110.3" y="70.9">D0</text>
<text x="110.5" y="68.4">A0</text>
<text x="156.2" y="68.4">D7</text>
<text x="156.2" y="70.9">D6</text>
<text x="195.4" y="70.9">D0</text>
<text x="195.6" y="68.4">A0</text>
<text x="242.6" y="70.9">D6</text>
<text x="242.6" y="68.4">D7</text>
<text x="30.3" y="77.3">D3</text>
<text x="30.3" y="74.7">D4</text>
<text x="30.3" y="72.2">D5</text>
<text x="70.2" y="72.2">A5</text>
<text x="70.2" y="74.7">A4</text>
<text x="70.2" y="77.3">A3</text>
<text x="110.3" y="76">D2</text>
<text x="110.3" y="73.5">D1</text>
<text x="156.2" y="73.5">D5</text>
<text x="156.2" y="76">D4</text>
<text x="195.4" y="73.5">D1</text>
<text x="195.4" y="76">D2</text>
<text x="242.6" y="76">D4</text>
<text x="242.6" y="73.5">D5</text>
<text x="30.3" y="79.8">D2</text>
<text x="30.3" y="82.3">D1</text>
<text x="70.2" y="79.8">A2</text>
<text x="70.2" y="82.3">A1</text>
<text x="156.2" y="78.5">D3</text>
<text x="242.6" y="78.5">D3</text>
<text x="10.3" y="86">B</text>
<text x="28.9" y="87.4">VCC</text>
<text x="30.3" y="84.9">D0</text>
<text x="70.2" y="87.4">GND</text>
<text x="70.2" y="84.9">A0</text>
<text x="267.7" y="86">B</text>
<text x="56.9" y="111.4" transform="rotate(-90 56.9 111.4)">VCC</text>
<text x="103.9" y="114.3" transform="rotate(-90 103.9 114.3)">A15</text>
<text x="21.3" y="125.5">HRDB</text>
<text x="196.6" y="121.6" transform="rotate(-90 196.6 121.6)">VCC</text>
<text x="10.3" y="136">C</text>
<text x="267.7" y="136">C</text>
<text x="23" y="142">A14</text>
<text x="181.9" y="140.8">REB</text>
<text x="23" y="163.6">A13</text>
<text x="22.5" y="172.5">RWB</text>
<text x="80.3" y="175.1">RB</text>
<text x="10.3" y="186">D</text>
<text x="22.1" y="182.7">PHI2</text>
<text x="97.8" y="181.4">EXP1</text>
<text x="97.8" y="183.9">EXP0</text>
<text x="123.5" y="182.7">HRDB</text>
<text x="267.7" y="186">D</text>
<text x="80.3" y="190.3">WB</text>
<text x="35" y="205.9">1</text>
<text x="85" y="205.9">2</text>
<text x="135" y="205.9">3</text>
<text x="185" y="205.9">4</text>
<text x="235" y="205.9">5</text>
</g>
<g font-size="1.3" fill="#0000c2">
<text x="21.6" y="20">EXP0</text>
<text x="21.6" y="22.1">a</text>
<text x="23.9" y="22.1">cartridge</text>
<text x="27.6" y="20">and</text>
<text x="32.2" y="20">EXP1</text>
<text x="33.6" y="22.1">grounds</text>
<text x="38.2" y="20">carry</text>
<text x="42.3" y="22.1">them</text>
<text x="44.2" y="20">HRDB</text>
<text x="48.2" y="22.1">to</text>
<text x="50.5" y="20">(High</text>
<text x="51.2" y="22.1">take</text>
<text x="56.4" y="22.1">$C000-$FFFF</text>
<text x="56.7" y="20">ROM</text>
<text x="62" y="20">disable</text>
<text x="70" y="20">bar)</text>
<text x="70.8" y="22.1">from</text>
<text x="75.1" y="20">in</text>
<text x="76.3" y="22.1">the</text>
<text x="78" y="20">a</text>
<text x="80.3" y="20">build</text>
<text x="80.4" y="22.1">ROM.</text>
<text x="86.2" y="20">that</text>
<text x="86.3" y="22.1">They</text>
<text x="91.1" y="20">uses</text>
<text x="91.6" y="22.1">are</text>
<text x="95.8" y="22.1">free</text>
<text x="96.6" y="20">cartridges:</text>
<text x="100.7" y="22.1">only</text>
<text x="105.8" y="22.1">in</text>
<text x="21.6" y="24.1">a</text>
<text x="23.9" y="24.1">build</text>
<text x="29.8" y="24.1">that</text>
<text x="34.7" y="24.1">never</text>
<text x="41" y="24.1">uses</text>
<text x="46.4" y="24.1">cartridges.</text>
<text x="57.8" y="24.1">EXP2</text>
<text x="63.8" y="24.1">and</text>
<text x="68.4" y="24.1">EXP3</text>
<text x="74.4" y="24.1">are</text>
<text x="78.6" y="24.1">always</text>
<text x="86.1" y="24.1">free.</text>
<text x="123.2" y="82.5">RAM</text>
<text x="207" y="82.5">ROM</text>
</g>
<g font-size="1.3" fill="#006464">
<text x="214.1" y="23.5">JP3</text>
<text x="227.3" y="26.4">R2</text>
<text x="227.3" y="28.9">1k</text>
<text x="41.6" y="35">6502</text>
<text x="47.6" y="35">Card</text>
<text x="53.1" y="35">Edge</text>
<text x="214.7" y="30.8">J3</text>
<text x="42.9" y="39.1">GND</text>
<text x="42.9" y="41.6">RESB</text>
<text x="56.2" y="41.6">EXP1</text>
<text x="57.4" y="39.1">VCC</text>
<text x="42.9" y="44.2">IRQB</text>
<text x="42.9" y="46.7">NMIB</text>
<text x="56.2" y="44.2">EXP0</text>
<text x="57.5" y="46.7">A15</text>
<text x="124.2" y="45.4">A14</text>
<text x="124.2" y="48">A12</text>
<text x="133.6" y="45.4">VCC</text>
<text x="134.6" y="48">WE</text>
<text x="208" y="45.4">A14</text>
<text x="208" y="48">A12</text>
<text x="219.9" y="45.4">VCC</text>
<text x="221" y="48">WE</text>
<text x="42.9" y="51.8">BE</text>
<text x="42.9" y="49.2">RDY</text>
<text x="57.5" y="51.8">A13</text>
<text x="57.5" y="49.2">A14</text>
<text x="124.2" y="50.5">A7</text>
<text x="124.2" y="53">A6</text>
<text x="133.7" y="50.5">A13</text>
<text x="134.9" y="53">A8</text>
<text x="208" y="50.5">A7</text>
<text x="208" y="53">A6</text>
<text x="220.1" y="50.5">A13</text>
<text x="221.3" y="53">A8</text>
<text x="42.9" y="59.4">PHI2</text>
<text x="42.9" y="54.3">RWB</text>
<text x="42.9" y="56.9">SYNC</text>
<text x="57.5" y="59.4">A10</text>
<text x="57.5" y="56.9">A11</text>
<text x="57.5" y="54.3">A12</text>
<text x="124.2" y="55.6">A5</text>
<text x="124.2" y="58.1">A4</text>
<text x="133.7" y="58.1">A11</text>
<text x="134.9" y="55.6">A9</text>
<text x="208" y="55.6">A5</text>
<text x="208" y="58.1">A4</text>
<text x="220.1" y="58.1">A11</text>
<text x="221.3" y="55.6">A9</text>
<text x="42.9" y="64.5">EXP2</text>
<text x="42.9" y="61.9">EXP3</text>
<text x="58.7" y="64.5">A8</text>
<text x="58.7" y="61.9">A9</text>
<text x="124.2" y="60.7">A3</text>
<text x="124.2" y="63.2">A2</text>
<text x="124.2" y="65.7">A1</text>
<text x="133.7" y="63.2">A10</text>
<text x="134.7" y="60.7">OE</text>
<text x="134.8" y="65.7">CE</text>
<text x="208" y="60.7">A3</text>
<text x="208" y="63.2">A2</text>
<text x="208" y="65.7">A1</text>
<text x="220.1" y="63.2">A10</text>
<text x="221.1" y="60.7">OE</text>
<text x="221.2" y="65.7">CE</text>
<text x="42.9" y="69.6">D6</text>
<text x="42.9" y="67">D7</text>
<text x="58.7" y="69.6">A6</text>
<text x="58.7" y="67">A7</text>
<text x="124.2" y="68.3">A0</text>
<text x="124.2" y="70.8">DQ0</text>
<text x="133.4" y="70.8">DQ6</text>
<text x="133.4" y="68.3">DQ7</text>
<text x="208" y="68.3">A0</text>
<text x="208" y="70.8">I/O0</text>
<text x="219.1" y="70.8">I/O6</text>
<text x="219.1" y="68.3">I/O7</text>
<text x="42.9" y="77.2">D3</text>
<text x="42.9" y="74.6">D4</text>
<text x="42.9" y="72.1">D5</text>
<text x="58.7" y="77.2">A3</text>
<text x="58.7" y="74.6">A4</text>
<text x="58.7" y="72.1">A5</text>
<text x="124.2" y="73.4">DQ1</text>
<text x="124.2" y="75.9">DQ2</text>
<text x="133.4" y="75.9">DQ4</text>
<text x="133.4" y="73.4">DQ5</text>
<text x="208" y="73.4">I/O1</text>
<text x="208" y="75.9">I/O2</text>
<text x="219.1" y="75.9">I/O4</text>
<text x="219.1" y="73.4">I/O5</text>
<text x="42.9" y="82.3">D1</text>
<text x="42.9" y="79.7">D2</text>
<text x="58.7" y="82.3">A1</text>
<text x="58.7" y="79.7">A2</text>
<text x="124.2" y="78.4">GND</text>
<text x="129.5" y="82.2">C1</text>
<text x="133.4" y="78.4">DQ3</text>
<text x="208" y="78.4">GND</text>
<text x="214.6" y="82.2">C2</text>
<text x="219.1" y="78.4">I/O3</text>
<text x="42.9" y="84.8">D0</text>
<text x="42.9" y="87.3">VCC</text>
<text x="57.1" y="87.3">GND</text>
<text x="58.7" y="84.8">A0</text>
<text x="127.8" y="84.5">100nF</text>
<text x="212.9" y="84.5">100nF</text>
<text x="112.3" y="96.2">GND</text>
<text x="197.4" y="96.2">GND</text>
<text x="31.5" y="119.8">HI_ROM_DISABLE</text>
<text x="37.6" y="117.3">TP1</text>
<text x="51.6" y="118.8">R1</text>
<text x="57.7" y="118.8">1k</text>
<text x="65.4" y="119.7">U2A</text>
<text x="88.2" y="119.7">U2B</text>
<text x="111" y="119.7">U2C</text>
<text x="63.5" y="122">74HC00</text>
<text x="86.3" y="122">74HC00</text>
<text x="109.2" y="122">74HC00</text>
<text x="209.6" y="131.8">74HCT00</text>
<text x="209.6" y="129.2">U5E</text>
<text x="233.4" y="131.8">74HC00</text>
<text x="233.4" y="129.2">U2E</text>
<text x="256.3" y="131.8">74HC00</text>
<text x="256.3" y="129.2">U1E</text>
<text x="134.6" y="134.7">74HC00</text>
<text x="136.4" y="132.4">U2D</text>
<text x="155.7" y="134.7">74HCT00</text>
<text x="158" y="132.4">U5D</text>
<text x="166.6" y="134.8">ROM_ENABLE</text>
<text x="170.7" y="132.3">TP2</text>
<text x="208" y="136.9" transform="rotate(-90 208 136.9)">VCC</text>
<text x="232.1" y="136.9" transform="rotate(-90 232.1 136.9)">VCC</text>
<text x="255" y="136.9" transform="rotate(-90 255 136.9)">VCC</text>
<text x="196.9" y="138.1">C3</text>
<text x="196.9" y="143.2">100nF</text>
<text x="221" y="138.1">C4</text>
<text x="221" y="143.2">100nF</text>
<text x="243.8" y="138.1">C5</text>
<text x="243.8" y="143.2">100nF</text>
<text x="40.6" y="147.4">74HC00</text>
<text x="42.5" y="145.1">U1A</text>
<text x="63.5" y="147.4">74HC00</text>
<text x="65.3" y="145.1">U1B</text>
<text x="86.3" y="147.4">74HC00</text>
<text x="88.2" y="145.1">U1C</text>
<text x="109.2" y="147.4">74HC00</text>
<text x="111" y="145.1">U1D</text>
<text x="208" y="146.3" transform="rotate(-90 208 146.3)">GND</text>
<text x="232.1" y="146.3" transform="rotate(-90 232.1 146.3)">GND</text>
<text x="255" y="146.3" transform="rotate(-90 255 146.3)">GND</text>
<text x="240.7" y="161.8">TP3</text>
<text x="62.9" y="166.7">U5A</text>
<text x="72.9" y="166.8">TP4</text>
<text x="240.5" y="163.8">GND</text>
<text x="252" y="162.3">GND</text>
<text x="60.5" y="169">74HCT00</text>
<text x="72.4" y="169.1">READ</text>
<text x="111.2" y="170.8">JP1</text>
<text x="111.8" y="178.1">J2</text>
<text x="41.2" y="184.5">U5C</text>
<text x="60.5" y="184.3">74HCT00</text>
<text x="62.8" y="181.9">U5B</text>
<text x="72.1" y="184.1">WRITE</text>
<text x="73.2" y="181.8">TP5</text>
<text x="38.9" y="186.8">74HCT00</text>
<text x="111.2" y="187.3">JP2</text>
</g>
<g font-size="1.3" fill="#a90000">
<text x="210.7" y="33">1</text>
<text x="219.6" y="33">2</text>
<text x="119.9" y="44.4">1</text>
<text x="119.9" y="47">2</text>
<text x="139.7" y="47">27</text>
<text x="139.7" y="44.4">28</text>
<text x="203.8" y="44.4">1</text>
<text x="203.8" y="47">2</text>
<text x="226" y="47">27</text>
<text x="226" y="44.4">28</text>
<text x="119.9" y="49.5">3</text>
<text x="119.9" y="52">4</text>
<text x="139.7" y="52">25</text>
<text x="139.7" y="49.5">26</text>
<text x="203.8" y="49.5">3</text>
<text x="203.8" y="52">4</text>
<text x="226" y="52">25</text>
<text x="226" y="49.5">26</text>
<text x="119.9" y="54.6">5</text>
<text x="119.9" y="57.1">6</text>
<text x="119.9" y="59.7">7</text>
<text x="139.7" y="59.7">22</text>
<text x="139.7" y="57.1">23</text>
<text x="139.7" y="54.6">24</text>
<text x="203.8" y="54.6">5</text>
<text x="203.8" y="57.1">6</text>
<text x="203.8" y="59.7">7</text>
<text x="226" y="59.7">22</text>
<text x="226" y="57.1">23</text>
<text x="226" y="54.6">24</text>
<text x="119.9" y="62.2">8</text>
<text x="119.9" y="64.7">9</text>
<text x="139.7" y="64.7">20</text>
<text x="139.7" y="62.2">21</text>
<text x="203.8" y="62.2">8</text>
<text x="203.8" y="64.7">9</text>
<text x="226" y="64.7">20</text>
<text x="226" y="62.2">21</text>
<text x="119.3" y="67.3">10</text>
<text x="119.3" y="69.8">11</text>
<text x="139.7" y="69.8">18</text>
<text x="139.7" y="67.3">19</text>
<text x="203.2" y="67.3">10</text>
<text x="203.2" y="69.8">11</text>
<text x="226" y="69.8">18</text>
<text x="226" y="67.3">19</text>
<text x="119.3" y="72.4">12</text>
<text x="119.3" y="74.9">13</text>
<text x="119.3" y="77.4">14</text>
<text x="139.7" y="77.4">15</text>
<text x="139.7" y="74.9">16</text>
<text x="139.7" y="72.4">17</text>
<text x="203.2" y="72.4">12</text>
<text x="203.2" y="74.9">13</text>
<text x="203.2" y="77.4">14</text>
<text x="226" y="77.4">15</text>
<text x="226" y="74.9">16</text>
<text x="226" y="72.4">17</text>
<text x="60.9" y="124.4">1</text>
<text x="83.7" y="124.4">4</text>
<text x="106.6" y="124.4">9</text>
<text x="60.9" y="129.5">2</text>
<text x="72.3" y="127">3</text>
<text x="83.7" y="129.5">5</text>
<text x="95.2" y="127">6</text>
<text x="106" y="129.5">10</text>
<text x="118" y="127">8</text>
<text x="207" y="130.9" transform="rotate(-90 207 130.9)">14</text>
<text x="231.1" y="130.9" transform="rotate(-90 231.1 130.9)">14</text>
<text x="254" y="130.9" transform="rotate(-90 254 130.9)">14</text>
<text x="131.4" y="137.1">12</text>
<text x="153" y="137.1">12</text>
<text x="131.4" y="142.2">13</text>
<text x="142.8" y="139.7">11</text>
<text x="153" y="142.2">13</text>
<text x="164.4" y="139.7">11</text>
<text x="38" y="149.8">1</text>
<text x="60.9" y="149.8">4</text>
<text x="83.7" y="149.8">9</text>
<text x="106" y="149.8">12</text>
<text x="38" y="154.9">2</text>
<text x="49.5" y="152.4">3</text>
<text x="60.9" y="154.9">5</text>
<text x="72.3" y="152.4">6</text>
<text x="83.1" y="154.9">10</text>
<text x="95.2" y="152.4">8</text>
<text x="106" y="154.9">13</text>
<text x="117.4" y="152.4">11</text>
<text x="207" y="150.6" transform="rotate(-90 207 150.6)">7</text>
<text x="231.1" y="150.6" transform="rotate(-90 231.1 150.6)">7</text>
<text x="254" y="150.6" transform="rotate(-90 254 150.6)">7</text>
<text x="58.3" y="171.4">1</text>
<text x="69.8" y="174">3</text>
<text x="58.3" y="176.5">2</text>
<text x="107.9" y="180.3">1</text>
<text x="107.9" y="182.9">3</text>
<text x="116.8" y="180.3">2</text>
<text x="116.8" y="182.9">4</text>
<text x="36.8" y="189.2">9</text>
<text x="48.2" y="191.7">8</text>
<text x="58.3" y="186.7">4</text>
<text x="58.3" y="191.7">5</text>
<text x="69.8" y="189.2">6</text>
<text x="36.2" y="194.3">10</text>
</g>
</svg>
